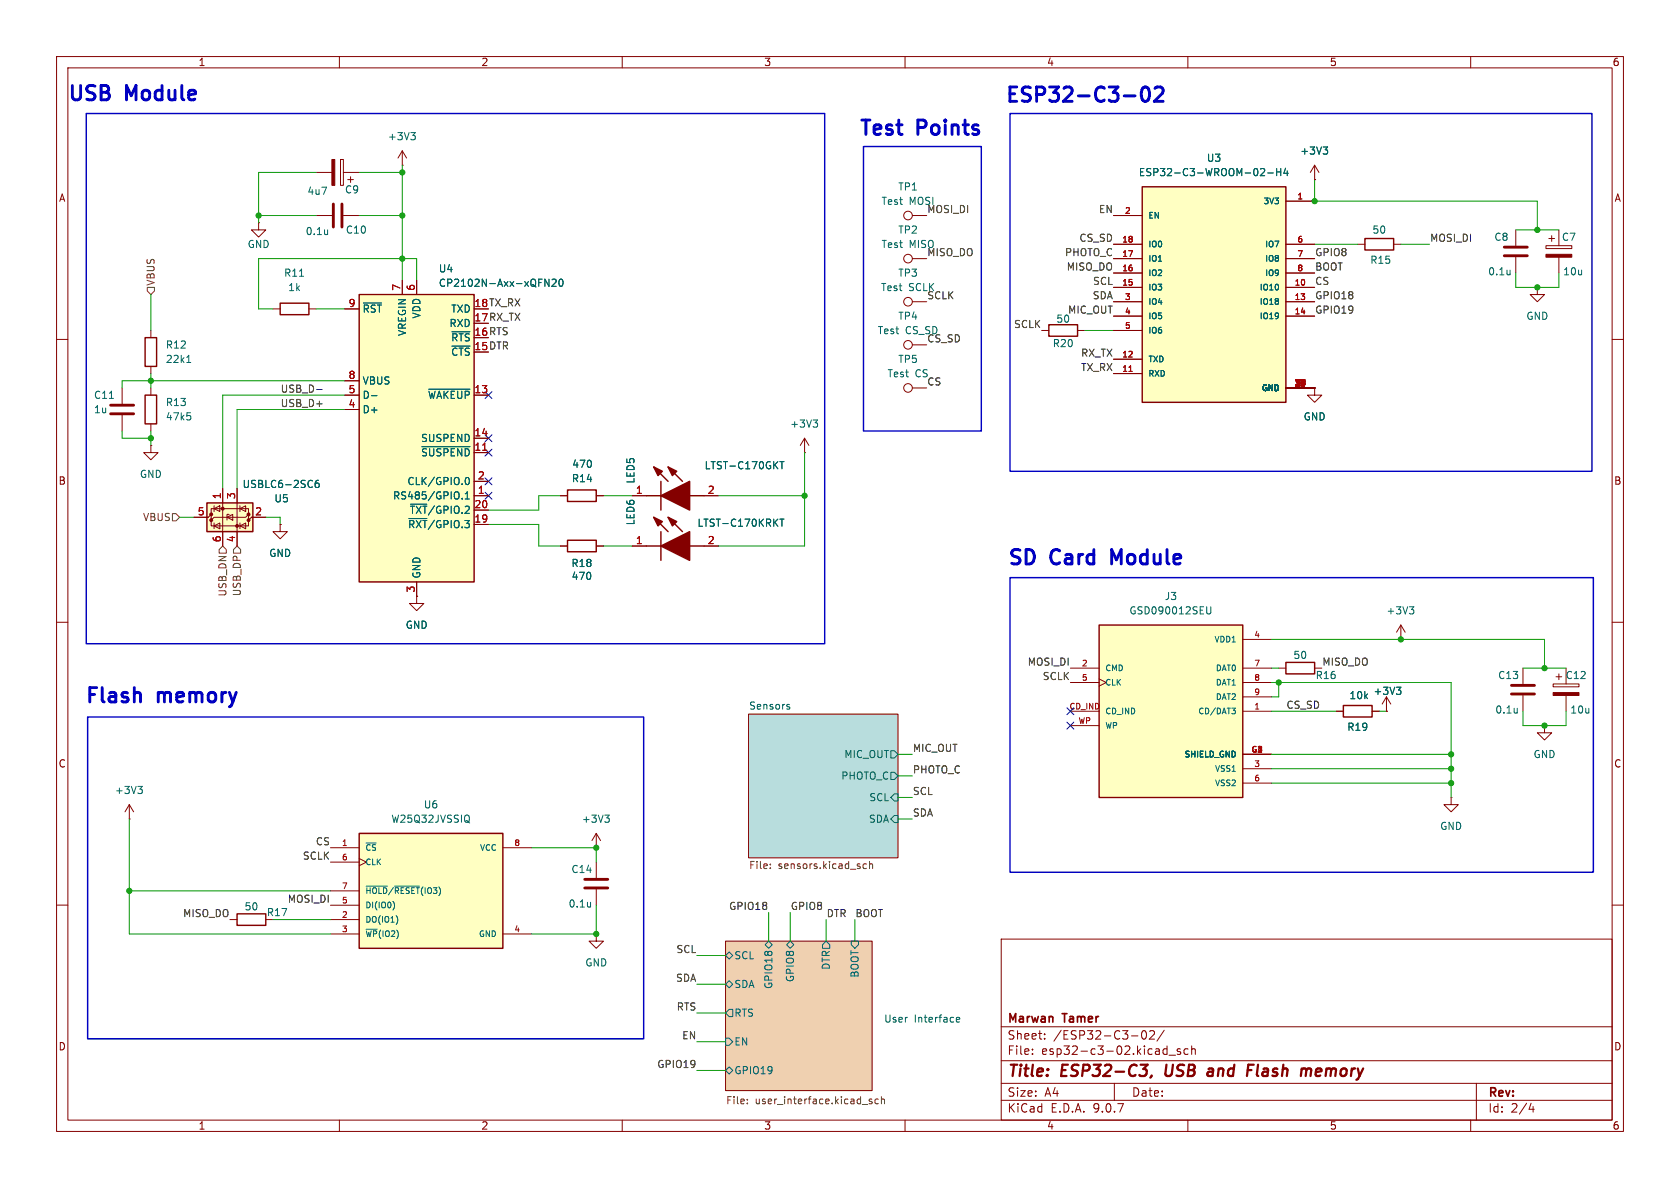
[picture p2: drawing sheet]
<svg xmlns="http://www.w3.org/2000/svg" width="297mm" height="210mm" viewBox="0 0 297 210" stroke-linecap="round" stroke-linejoin="round" font-family="sans-serif">
<g fill="none" stroke="#840000" stroke-width=".18">
<path d="M10 10h277v190h-277zM12 12h273v186h-273zM60 10v2M110 10v2M160 10v2M210 10v2M260 10v2M232.4 31.8h.1M232.4 29.2l-.8 1.3M232.4 29.2l.8 1.3M232.4 29.2v2.6M240 43.2h1.3"/>
<path d="M246.4 43.2h1.2M271.8 50.8v1.3h1.2l-1.2 1.2-1.3-1.2h1.3M271.8 50.8h.1M273.3 43.4h4.6v.5h-4.6zM273.8 42.2h1M274.3 41.7v1M275.6 40.6v2.8M275.6 45.5v2.8M10 60h2M26.7 78.7v1.3h1.2l-1.2 1.3-1.3-1.3h1.3M26.7 78.7h.1M232.4 68.6v1.3h1.3l-1.3 1.2-1.3-1.2h1.3"/>
<path d="M232.4 68.6h.1M285 60h2M10 110h2M269.2 118.1v2.8M285 110h2M132.3 126.2h26.4v25.4h-26.4zM269.2 122.9v2.8M273 128.3v1.2h1.3l-1.3 1.3-1.2-1.3h1.2M273 128.3h.1M10 160h2M128.3 166.4h25.9v26.4h-25.9zM177 166h108v32h-108z"/>
<path d="M285 160h2M60 198v2M110 198v2M160 198v2M177 194.5h108M177 191.5h108M177 187.5h108M177 181.5h108M182.5 186.3v.1M182.5 185.5v.1M184.7 183.6v.1M184.7 182.8v.1"/>
<path d="M197 191.5v3M200 183.1h1.2M202 182.3l.2-.1a.81 .81 0 0 1 .6 .6 .81 .81 0 0 1-.3 .8l-.2 .1a.81 .81 0 0 1-.3-1.4zM203.2 182.3l.6-.1 .2 .1 .1 .3-.9 1.1h.9M205.8 182.1l-1.3 2M205.9 185.4l.4 .1M206.3 184.9v1.5M206.3 186.3l-.4 .1M206.7 186.5h1.1M208.7 185.5l-.4-.1-.2 .2 .1 .2 .5 .2v.3h-.6M210 198v2M210 185.5l-.4-.1-.3 .3v.4l.2 .2h.5"/>
<path d="M210.7 185.5l.2-.1 .3 .1 .1 .9M210.7 184.9v1.5M260 198v2M261 191.5v6.5M270.7 195l-.4 1.1h.9M271 195.6v1"/>
</g>
<path d="M201.6 188.2h1.3l-.8 .8M202.4 189l.3 .4v.4l-.2 .3M203.6 190.1l-.2 .4M206.2 188.2l-.2 1.6 .3 .4M213.6 189l.2-.1 .6 .1M214.4 190.1l-.7 .1M214.5 189.4h-.7M220.7 188.2h.9M231.1 189l.2-.1 .4 .1v1.2" fill="none" stroke="#840000" stroke-width=".4"/>
<path d="M128.3 166.4h25.9v26.4h-25.9z" fill="#efd0b0" stroke="#efd0b0" stroke-width=".18"/>
<path d="M132.3 126.2h26.4v25.4h-26.4z" fill="#b8dddd" stroke="#b8dddd" stroke-width=".18"/>
<g fill="none" stroke="#006464" stroke-width=".18">
<path d="M233.9 26h.8l-.4 .5M234.5 26.5l.2 .2v.3l-.2 .2M139.3 124.9l.3 .1v.2l-.2 .2h-.2M139.3 124.5l.3 .1M157.5 132.7h.6l.6 .7-.6 .6h-.6zM157.5 136.5h.6l.6 .7-.6 .6h-.6zM268.2 125.2v.9M268.2 125.9v.1M157.5 144.8l.6-.7h.6v1.3h-.6zM158.1 140.3h.6v1.3h-.6l-.6-.6zM128.3 168.9l.6-.6 .6 .6-.6 .6zM128.3 174l.6-.6 .6 .6-.6 .6z"/>
<path d="M128.9 178.4h.6v1.3h-.6l-.6-.6zM135.3 167l.6-.6 .6 .6-.6 .6zM139.1 167l.6-.6 .6 .6-.6 .6zM146 166.4l.7 .6v.6h-1.3v-.6zM150.5 166.4h1.3v.6l-.7 .6-.6-.6zM128.3 183.5h.6l.6 .7-.6 .6h-.6zM128.3 189.2l.6-.6 .6 .6-.6 .7zM169.1 180.3l.6-.2-.1-.2-.3-.1-.2 .2v.6h.5"/>
</g>
<path d="M136.2 153.4v.1M136.2 152.8v.1M152.6 153.3l.2 .2h.4M153.2 152.8l-.4-.1-.2 .2M153.7 152.8l.2-.1 .3 .1 .1 .7M153.7 152.3v1.2M132.1 195v.1M132.1 194.3v.2M154.1 194.3h-.3l-.2 .2 .1 .1 .4 .2v.3h-.5M155.3 194.3h-.4l-.2 .2 .1 .6h.5M155.8 194.4l.2-.1h.3l.1 .8M155.8 193.9v1.2" fill="none" stroke="#725600" stroke-width=".18"/>
<path d="M241.3 42.2h5.1v2h-5.1z" fill="none" stroke="#840000" stroke-width=".25"/>
<path d="M273.3 45h4.6v.5h-4.6z" fill="#840000" stroke="#840000" stroke-width=".18"/>
<path d="M267.2 122.7h4.1M267.2 121.2h4.1" fill="none" stroke="#840000" stroke-width=".51"/>
<path d="M201.9 33h25.4v38.1h-25.4z" fill="#ffffc2"/>
<path d="M201.9 33h25.4v38.1h-25.4zM185.4 57.4h5.1v2h-5.1zM41.9 161.5h5.1v2.1h-5.1z" fill="none" stroke="#840000" stroke-width=".25"/>
<g fill="none" stroke="#840000" stroke-width=".18">
<path d="M196.8 38.1h5.1M227.3 35.6h5.1M184.1 58.4h1.3M190.5 58.4h1.3M196.8 43.2h5.1M196.8 45.7h5.1M196.8 48.3h5.1M196.8 50.8h5.1M196.8 53.3h5.1M196.8 55.9h5.1M196.8 58.4h5.1M227.3 43.2h5.1"/>
<path d="M227.3 45.7h5.1M227.3 48.3h5.1M227.3 50.8h5.1M227.3 53.3h5.1M227.3 55.9h5.1M196.8 63.5h5.1M196.8 66h5.1M227.3 68.6h5.1M275.1 119.6h1M275.6 119.1v1M276.9 118.1v2.8M274.6 120.9h4.5v.5h-4.5z"/>
<path d="M276.9 122.9v2.8M22.9 144.8h.1M22.9 142.2l-.8 1.3M22.9 142.2l.7 1.3M22.9 142.2v2.6M105.4 149.9h.1M105.4 147.3v2.6M105.4 152.4v2.8M105.4 157.2v2.8M105.4 147.3l-.8 1.3M105.4 147.3l.8 1.3M40.6 162.6h1.3"/>
<path d="M105.4 165.1v1.3h1.3l-1.3 1.2-1.3-1.2h1.3M105.4 165.1h.1"/>
</g>
<path d="M199.6 65.7h.6" fill="none" stroke="#a90000" stroke-width=".18"/>
<g fill="none" stroke="#006464" stroke-width=".18">
<path d="M223 29.8l.5 .1 .1 .3-.8 .9h.8M224.1 30.6h1M225.7 29.8v1.3M225.7 30.4h.7M226.4 29.8v1.3M227.3 29.7l-.3 .9h.8M227.6 30.2v.9M24.4 139h.8l-.5 .5M24.9 139.5l.3 .2v.3l-.3 .3M104.4 159.5v.8M106.9 144.1h.8l-.4 .5M107.5 144.6l.2 .2v.3l-.2 .3"/>
<path d="M104.4 160.2l-.1 .1"/>
</g>
<path d="M274.6 122.4h4.5v.5h-4.5z" fill="#840000" stroke="#840000" stroke-width=".18"/>
<path d="M103.4 157h4M103.4 155.4h4" fill="none" stroke="#840000" stroke-width=".51"/>
<path d="M63.5 147.3h25.4v20.3h-25.4z" fill="#ffffc2"/>
<path d="M100.3 95.5h5.1v2h-5.1zM63.5 147.3h25.4v20.3h-25.4z" fill="none" stroke="#840000" stroke-width=".25"/>
<g fill="none" stroke="#840000" stroke-width=".18">
<path d="M268 40.6v2.8M268 45.5v2.8M49.5 92.7v1.3h1.3l-1.3 1.3-1.2-1.3h1.2M49.5 92.7h.1M99.1 96.5h1.2M105.4 96.5h1.3M58.4 149.9h5.1M58.4 152.4h5.1M58.4 157.5h5.1M63.5 151.8l1.3 .6-1.3 .6M88.9 149.9h5.1M58.4 160h5.1"/>
<path d="M58.4 162.6h5.1M58.4 165.1h5.1M88.9 165.1h5.1"/>
</g>
<path d="M267 47.7v.9M267 48.5h-.1M64.7 149h1.8M64.7 156.6h3.8M69.5 159.4a1.19 1.19 0 0 1 0 1.4M69.7 156.6h4.4M82.8 144.2a.9 .9 0 0 1 0 1.1l.2 .2M64.7 164.3h2M70.2 162.2l.1 .3-.1 .6" fill="none" stroke="#006464" stroke-width=".18"/>
<path d="M265.9 45.2h4.1M265.9 43.7h4.1" fill="none" stroke="#840000" stroke-width=".51"/>
<path d="M36.6 88.9h8.1v5.1h-8.1z" fill="#ffffc2"/>
<g fill="#840000" stroke="#840000" stroke-width=".18">
<circle cx="39.4" cy="89.9" r=".25"/>
<circle cx="37.3" cy="90.9" r=".25"/>
<circle cx="43.9" cy="90.9" r=".25"/>
<circle cx="37.3" cy="91.9" r=".25"/>
<circle cx="43.9" cy="91.9" r=".25"/>
<circle cx="41.9" cy="93" r=".25"/>
</g>
<g fill="none" stroke="#840000" stroke-width=".18">
<path d="M55.9 38.1h2.8M60.7 38.1h2.8M161.3 53.3h2.5M34.3 91.4h2.5l.5-.5v1l.5-.5h5.6l.5-.5v1l.5-.5h2.6M37.3 90.9v-1h6.6v1M37.3 91.9v1.1h6.6v-1.1M37.8 89.9l1.1-.5v1zM37.8 93l1.1-.5v1zM37.8 89.4v1M37.8 92.5v1M39.4 86.4v10.1M40.1 91.4l1-.5v1z"/>
<path d="M40.5 90.9h-.4v1M41.9 86.4v10.1M42.4 89.9l1-.5v1zM42.4 93l1-.5v1zM42.4 89.4v1M42.4 92.5v1M73.7 105.4v1.3h1.2l-1.2 1.3-1.3-1.3h1.3M73.7 105.4h.1M226.1 118.1h1.2M232.4 118.1h1.3M247.6 113h.1M247.6 110.5l-.7 1.3"/>
<path d="M247.6 110.5l.8 1.3M247.6 110.5v2.5M236.2 125.7h1.3M242.6 125.7h1.2M245.1 125.7h.1M245.1 123.2l-.8 1.3M245.1 123.2l.8 1.3M245.1 123.2v2.5M256.5 141v1.2h1.3l-1.3 1.3-1.2-1.3h1.2M256.5 141h.1"/>
<circle cx="160.5" cy="53.3" r=".76"/>
</g>
<path d="M36.6 88.9h8.1v5.1h-8.1zM227.3 117.1h5.1v2h-5.1zM237.5 124.7h5.1v2h-5.1z" fill="none" stroke="#840000" stroke-width=".25"/>
<path d="M57.9 40.6v.9M57.9 41.4h.1M56.3 84.9l-.3 .1a.86 .86 0 0 0 0 1.2l.4-.1v-.5l-.2-.2h-.2l-.3 .2M249.2 107.3h.7l-.4 .4M249.7 107.7l.2 .3v.3l-.2 .2M246.9 121.5h.8l-.5 .5M247.4 122l.3 .2v.3l-.3 .3" fill="none" stroke="#006464" stroke-width=".18"/>
<path d="M58.9 36.1v4M60.5 36.1v4" fill="none" stroke="#840000" stroke-width=".51"/>
<path d="M194.3 110.5h25.4v30.5h-25.4z" fill="#ffffc2"/>
<path d="M49.5 53.6h5.1v2h-5.1zM114.3 96.5h2.5M115.6 91.4l2.5 2.6M116.8 94v5.1M118.1 91.4l2.5 2.6M121.9 96.5h2.6M194.3 110.5h25.4v30.5h-25.4z" fill="none" stroke="#840000" stroke-width=".25"/>
<g fill="none" stroke="#840000" stroke-width=".18">
<path d="M45.7 39.4v1.2h1.3l-1.3 1.3-1.3-1.3h1.3M45.7 39.4h.1M55.9 30.5h2.8M60.2 28.2h.5v4.6h-.5zM60.7 30.5h2.8M61.5 31.8h1M62 31.2v1.1M71.1 29.2h.1M71.1 26.7l-.7 1.2M71.1 26.7l.8 1.2M71.1 26.7v2.5M161.3 38.1h2.5"/>
<path d="M48.3 54.6h1.2M54.6 54.6h1.3M161.3 45.7h2.5M111.8 96.5h2.5M124.5 96.5h2.5M189.2 118.1h5.1M219.7 118.1h5.1M219.7 113h5.1M189.2 120.7h5.1M189.2 125.7h5.1M189.2 128.3h5.1M194.3 120l1.3 .7-1.3 .6"/>
<path d="M219.7 120.7h5.1M219.7 125.7h5.1M219.7 123.2h5.1M219.7 133.4h5.1M219.7 135.9h5.1M219.7 138.4h5.1"/>
<circle cx="160.5" cy="38.1" r=".76"/>
<circle cx="160.5" cy="45.7" r=".76"/>
</g>
<path d="M72.6 23.4h.8l-.4 .5M73.2 23.9l.2 .3v.3l-.2 .2M52.9 48.8h.8M137.9 91.8h.7M138.2 91.8v1.2M214.1 107.3l-.1 1.1-.2 .1-.4-.1M217.8 125.2h.6l-.3 .4M218.2 125.6l.2 .2v.2l-.2 .2" fill="none" stroke="#006464" stroke-width=".18"/>
<path d="M58.7 28.2h.5v4.6h-.5z" fill="#840000" stroke="#840000" stroke-width=".18"/>
<g fill="#840000" stroke="#840000" stroke-width=".25">
<path d="M116.8 96.5l5.1-2.5v5.1z"/>
<path d="M115.6 91.4l1.5 .8-.8 .8z"/>
<path d="M118.1 91.4l1.5 .8-.7 .8z"/>
</g>
<path d="M63.5 52.1h20.3v50.8h-20.3z" fill="#ffffc2"/>
<path d="M25.7 59.7h2v5.1h-2zM63.5 52.1h20.3v50.8h-20.3zM25.7 69.9h2v5h-2zM100.3 86.6h5.1v2h-5.1zM114.3 87.6h2.5M115.6 82.6l2.5 2.5M116.8 85.1v5.1M118.1 82.6l2.5 2.5M121.9 87.6h2.6" fill="none" stroke="#840000" stroke-width=".25"/>
<g fill="none" stroke="#840000" stroke-width=".18">
<path d="M196.8 38.1h5.1M227.3 35.6h5.1M232.4 31.8h.1M26.7 58.4v1.3M61 54.6h2.5M71.1 49.5v2.6M73.7 49.5v2.6M196.8 43.2h5.1M196.8 45.7h5.1M196.8 48.3h5.1M196.8 50.8h5.1M196.8 53.3h5.1"/>
<path d="M196.8 55.9h5.1M196.8 58.4h5.1M227.3 43.2h5.1M227.3 45.7h5.1M227.3 48.3h5.1M227.3 50.8h5.1M227.3 53.3h5.1M227.3 55.9h5.1M21.6 68.6v2.8M21.6 73.4v2.8M26.7 64.8v1.2M26.7 68.6v1.3"/>
<path d="M26.7 74.9v1.3M61 67.3h2.5M61 69.9h2.5M61 72.4h2.5M83.8 69.9h2.6M83.8 77.5h2.6M142.2 77.5l-.7 1.2M142.2 77.5l.8 1.2M142.2 77.5v2.5M161.3 61h2.5M161.3 68.6h2.5M196.8 63.5h5.1"/>
<path d="M196.8 66h5.1M227.3 68.6h5.1M232.4 68.6h.1M34.3 91.4h2.5M39.4 86.4v2.5M39.4 94v2.5M41.9 86.4v2.5M41.9 94v2.5M44.4 91.4h2.6M49.5 92.7h.1M83.8 80h2.6M83.8 85.1h2.6"/>
<path d="M83.8 87.6h2.6M83.8 90.2h2.6M83.8 92.7h2.6M99.1 87.6h1.2M99.1 96.5h1.2M105.4 87.6h1.3M105.4 96.5h1.3M111.8 87.6h2.5M111.8 96.5h2.5M124.5 87.6h2.5M124.5 96.5h2.5M142.2 80h.1"/>
<path d="M73.7 105.4h.1M73.7 102.9v2.5M236.2 125.7h1.3M242.6 125.7h1.2M245.1 125.7h.1"/>
<circle cx="160.5" cy="68.6" r=".76"/>
<circle cx="160.5" cy="61" r=".76"/>
</g>
<g fill="none" stroke="#006464" stroke-width=".18">
<path d="M223 29.8l.5 .1 .1 .3-.8 .9h.8M224.1 30.6h1M225.7 29.8v1.3M225.7 30.4h.7M226.4 29.8v1.3M227.3 29.7l-.3 .9h.8M227.6 30.2v.9M233.9 26h.8l-.4 .5M234.5 26.5l.2 .2v.3l-.2 .2M64.2 53.6h3.2M79.9 58.6h3.2M96.3 49.3l.8 1.3v-1.3"/>
<path d="M97.6 49.5l.5-.2 .2 .4-.8 .9h.8M98.9 49.5l.2-.2a.68 .68 0 0 1 .5 .7 .68 .68 0 0 1-.5 .6l-.2-.1-.1-.4zM19.3 70.4h.8M33 64.1h.7M33.1 73h.6M33.3 63l.1-.2v1.3M33.5 73.5l.2 .2v.3l-.2 .2M65.7 69.9h.9M74.6 79h8.5M75.8 68.8h7.3M79.9 61.2h3.2M143.8 74.2h.7l-.4 .5"/>
<path d="M144.3 74.7l.2 .3v.3l-.2 .2M56.3 84.9l-.3 .1a.86 .86 0 0 0 0 1.2l.4-.1v-.5l-.2-.2h-.2l-.3 .2M72.3 91.7h3.2M72.6 89.1h2.9M81.7 88.1v.1M82.2 84.9l.2-.4 .1-.1a.68 .68 0 0 1 .5 .6 .68 .68 0 0 1-.5 .7l-.1-.2-.2-.3M82.2 88.2h.8M82.2 87.3l.4-.4v1.3M137.9 81.6h.7M137.9 91.8h.7M138.2 81.6v1.3M138.2 91.8v1.2"/>
<path d="M246.9 121.5h.8l-.5 .5M247.4 122l.3 .2v.3l-.3 .3"/>
</g>
<path d="M85.3 79.6h.8M199.6 65.7h.6" fill="none" stroke="#a90000" stroke-width=".18"/>
<g fill="#840000" stroke="#840000" stroke-width=".25">
<path d="M116.8 87.6l5.1-2.5v5.1z"/>
<path d="M115.6 82.6l1.5 .7-.8 .8z"/>
<path d="M118.1 82.6l1.5 .7-.7 .8z"/>
</g>
<path d="M19.6 71.6h4M19.6 73.2h4" fill="none" stroke="#840000" stroke-width=".51"/>
<path d="M26 50.8h1.3v.6l-.6 .7-.7-.7zM30.5 90.8h.6l.6 .6-.6 .7h-.6zM39.4 96.5l.6 .7v.6h-1.3v-.6zM41.3 97.2l.6-.7 .6 .7v.6h-1.2z" fill="none" stroke="#725600" stroke-width=".18"/>
<path d="M56 68.9h.9" fill="none" stroke="#0f0f0f" stroke-width=".18"/>
<g fill="none" stroke="#009600" stroke-width=".18">
<path d="M45.7 38.1h10.2M55.9 30.5h-10.2v8.9M63.5 38.1h7.6M63.5 30.5h7.6M71.1 29.2v20.3M232.4 31.8v3.8h39.4v5M26.7 52.1v6.3M55.9 54.6h5.1M73.7 49.5v-3.8h-28v8.9h2.6M191.8 58.4h5M232.4 43.2h7.6M247.6 43.2h5.1"/>
<path d="M268 48.3v2.5h7.6v-2.5M268 40.6h7.6M21.6 76.2v1.3h5.1M26.7 66v2.6M26.7 76.2v2.5M61 67.3h-39.4v1.3M61 69.9h-21.6v16.5M61 72.4h-19.1v14M31.7 91.4h2.6M47 91.4h2.5v1.3M86.4 92.7h8.8v3.8h3.9M99.1 87.6h-3.9v2.6h-8.8"/>
<path d="M106.7 87.6h5.1M106.7 96.5h5.1M127 87.6h15.2M142.2 80v16.5h-15.2M224.8 118.1h1.3M224.8 113h48.2v5.1M269.2 118.1h7.7M158.7 133.4h2.6M158.7 137.2h2.6M224.8 133.4h31.7M224.8 120.7h31.7v20.3M224.8 138.4h31.7"/>
<path d="M224.8 135.9h31.7M224.8 125.7h11.4M226.1 120.7v2.5h-1.3M243.8 125.7h1.3M269.2 125.7v2.6h7.7v-2.6M22.9 144.8v20.3h35.5M22.9 157.5h35.5M94 149.9h11.4v2.5M158.7 144.8h2.6M158.7 141h2.6M48.3 162.6h10.1M105.4 160v5.1h-11.4"/>
<path d="M123.2 168.9h5.1M123.2 179.1h5.1M123.2 174h5.1M135.9 161.3v5.1M139.7 161.3v5.1M146 162.6v3.8M151.1 162.6v3.8M123.2 189.2h5.1M123.2 184.2h5.1"/>
</g>
<g fill="none" stroke="#000084" stroke-width=".18">
<path d="M85.8 79.4l1.2 1.2M85.8 76.9l1.2 1.2M85.8 69.2l1.2 1.3M87 79.4l-1.2 1.2M87 76.9l-1.2 1.2M87 69.2l-1.2 1.3M85.8 84.5l1.2 1.2M85.8 87l1.2 1.2M87 84.5l-1.2 1.2M87 87l-1.2 1.2M188.6 125.1l1.2 1.2M188.6 127.7l1.2 1.2"/>
<path d="M189.8 125.1l-1.2 1.2M189.8 127.7l-1.2 1.2"/>
</g>
<path d="M198.7 16.9h2M202.1 15.5a.6 .6 0 0 1 1 .4 1.49 1.49 0 0 1-.5 2 .65 .65 0 0 1-.7-.5 1.98 1.98 0 0 1 .2-1.9zM204.2 15.6l.3-.2h.6a.69 .69 0 0 1 .4 1.1l-1.4 1.4h1.5" fill="none" stroke="#0000c2" stroke-width=".51"/>
<path d="M15.2 20.1h130.6v93.7h-130.6zM152.7 25.9h20.8v50.3h-20.8zM178.6 20.1h102.8v63.2h-102.8zM178.6 102.1h103.1v52.1h-103.1zM15.5 126.7h98.3v56.9h-98.3z" fill="none" stroke="#0000c2" stroke-width=".25"/>
<g fill="#009600" stroke="#009600" stroke-width=".18">
<circle cx="71.1" cy="30.5" r=".46"/>
<circle cx="26.7" cy="77.5" r=".46"/>
<circle cx="45.7" cy="38.1" r=".46"/>
<circle cx="26.7" cy="67.3" r=".46"/>
<circle cx="226.1" cy="120.7" r=".46"/>
<circle cx="105.4" cy="165.1" r=".46"/>
<circle cx="105.4" cy="149.9" r=".46"/>
<circle cx="142.2" cy="87.6" r=".46"/>
<circle cx="256.5" cy="138.4" r=".46"/>
<circle cx="256.5" cy="133.4" r=".46"/>
<circle cx="256.5" cy="135.9" r=".46"/>
<circle cx="247.6" cy="113" r=".46"/>
<circle cx="273" cy="118.1" r=".46"/>
<circle cx="273" cy="128.3" r=".46"/>
<circle cx="71.1" cy="38.1" r=".46"/>
<circle cx="71.1" cy="45.7" r=".46"/>
<circle cx="22.9" cy="157.5" r=".46"/>
<circle cx="271.8" cy="40.6" r=".46"/>
<circle cx="232.4" cy="35.6" r=".46"/>
<circle cx="271.8" cy="50.8" r=".46"/>
</g>
<g font-size="3.5" fill="#0000c2">
<text x="11.7" y="18.5">USB</text>
<text x="22.3" y="18.5">Module</text>
<text x="177.4" y="18.8">ESP32-C3-02</text>
<text x="151.6" y="24.6">Test</text>
<text x="162.2" y="24.6">Points</text>
<text x="177.9" y="100.6">SD</text>
<text x="185.8" y="100.6">Card</text>
<text x="197.4" y="100.6">Module</text>
<text x="14.8" y="125">Flash</text>
<text x="27.9" y="125">memory</text>
</g>
<g font-size="2.8" fill="#840000">
<text x="178" y="190.9">Title:</text>
<text x="187.7" y="190.9">ESP32-C3,</text>
<text x="206.8" y="190.9">USB</text>
<text x="215.2" y="190.9">and</text>
<text x="222.9" y="190.9">Flash</text>
<text x="233.2" y="190.9">memory</text>
</g>
<g font-size="2.1" fill="#840000">
<text x="178" y="184">Sheet:</text>
<text x="178" y="181.2">Marwan</text>
<text x="186.2" y="184">/ESP32-C3-02/</text>
<text x="188" y="181.2">Tamer</text>
<text x="178" y="186.7">File:</text>
<text x="184.1" y="186.7">esp32-c3-02.kicad_sch</text>
<text x="178" y="196.9">KiCad</text>
<text x="178" y="194.1">Size:</text>
<text x="184.7" y="194.1">A4</text>
<text x="185.7" y="196.9">E.D.A.</text>
<text x="193.3" y="196.9">9.0.7</text>
<text x="200" y="194.1">Date:</text>
<text x="263" y="194.3">Rev:</text>
<text x="263" y="196.9">Id:</text>
<text x="267.1" y="196.9">2/4</text>
</g>
<g font-size="1.8" fill="#840000">
<text x="35" y="11.9">1</text>
<text x="85" y="11.9">2</text>
<text x="135" y="11.9">3</text>
<text x="185" y="11.9">4</text>
<text x="235" y="11.9">5</text>
<text x="285" y="11.9">6</text>
<text x="10.3" y="35.9">A</text>
<text x="285.3" y="35.9">A</text>
<text x="83.8" y="54.4">18 TX_RX</text>
<text x="83.8" y="56.9">17 RX_TX</text>
<text x="83.8" y="59.4">16 RTS</text>
<text x="83.8" y="62">15 DTR</text>
<text x="10.3" y="85.9">B</text>
<text x="285.3" y="85.9">B</text>
<text x="10.3" y="135.9">C</text>
<text x="285.3" y="135.9">C</text>
<text x="10.3" y="185.9">D</text>
<text x="285.3" y="185.9">D</text>
<text x="35" y="199.9">1</text>
<text x="85" y="199.9">2</text>
<text x="135" y="199.9">3</text>
<text x="185" y="199.9">4</text>
<text x="235" y="199.9">5</text>
<text x="285" y="199.9">6</text>
</g>
<g font-size="1.8" fill="#006464">
<text x="68.5" y="25">+3V3</text>
<text x="213.3" y="28.8">U3</text>
<text x="229.8" y="27.5">+3V3</text>
<text x="54.2" y="34.6">4u7</text>
<text x="60.9" y="34.4">C9</text>
<text x="158.7" y="33.9">TP1</text>
<text x="201.2" y="31.3">ESP32-C3-WROOM-02-H4</text>
<text x="53.9" y="41.8">0.1u</text>
<text x="61" y="41.5">C10</text>
<text x="155.7" y="36.4">Test</text>
<text x="158.7" y="41.5">TP2</text>
<text x="242.5" y="41.5">50</text>
<text x="43.7" y="44">GND</text>
<text x="155.7" y="44">Test</text>
<text x="160.7" y="44">MISO</text>
<text x="242.1" y="46.8">R15</text>
<text x="264.1" y="42.8">C8</text>
<text x="276" y="42.8">C7</text>
<text x="50.1" y="49.1">R11</text>
<text x="50.8" y="51.7">1k</text>
<text x="77.5" y="48.4">U4</text>
<text x="77.5" y="50.9">CP2102N-Axx-xQFN20</text>
<text x="155.6" y="51.7">Test</text>
<text x="158.7" y="49.1">TP3</text>
<text x="263" y="48.9">0.1u</text>
<text x="276.2" y="48.9">10u</text>
<text x="64" y="55.5">~{RST}</text>
<text x="72" y="59.5" transform="rotate(-90 72 59.5)">VREGIN</text>
<text x="74.5" y="56.4" transform="rotate(-90 74.5 56.4)">VDD</text>
<text x="79.4" y="58">RXD</text>
<text x="79.7" y="55.5">TXD</text>
<text x="155.1" y="59.3">Test</text>
<text x="158.7" y="56.7">TP4</text>
<text x="186.6" y="57.3">50</text>
<text x="269.7" y="56.7">GND</text>
<text x="29.2" y="61.8">R12</text>
<text x="29.2" y="64.4">22k1</text>
<text x="79.7" y="60.6">~{RTS}</text>
<text x="79.7" y="63.1">~{CTS}</text>
<text x="158.7" y="64.4">TP5</text>
<text x="186" y="61.6">R20</text>
<text x="16.5" y="70.7">C11</text>
<text x="29.2" y="72">R13</text>
<text x="64" y="68.2">VBUS</text>
<text x="64" y="70.7">D-</text>
<text x="75.5" y="70.7">~{WAKEUP}</text>
<text x="156.8" y="66.9">Test</text>
<text x="161.8" y="66.9">CS</text>
<text x="16.5" y="73.3">1u</text>
<text x="29.2" y="74.5">47k5</text>
<text x="64" y="73.3">D+</text>
<text x="139.6" y="75.8">+3V3</text>
<text x="230.4" y="74.5">GND</text>
<text x="74.3" y="78.3">SUSPEND</text>
<text x="74.3" y="80.9">~{SUSPEND}</text>
<text x="101.1" y="82.9">470</text>
<text x="124.5" y="83.2">LTST-C170GKT</text>
<text x="24.6" y="84.7">GND</text>
<text x="42.8" y="86.5">USBLC6-2SC6</text>
<text x="48.4" y="89">U5</text>
<text x="69.4" y="88.5">RS485/GPIO.1</text>
<text x="71.9" y="86">CLK/GPIO.0</text>
<text x="101" y="85.4">R14</text>
<text x="112.4" y="85.6" transform="rotate(-90 112.4 85.6)">LED5</text>
<text x="72" y="93.6">~{RXT}/GPIO.3</text>
<text x="72.3" y="91">~{TXT}/GPIO.2</text>
<text x="112.4" y="93" transform="rotate(-90 112.4 93)">LED6</text>
<text x="123.2" y="93.3">LTST-C170KRKT</text>
<text x="47.5" y="98.7">GND</text>
<text x="100.9" y="100.4">R18</text>
<text x="74.5" y="102.4" transform="rotate(-90 74.5 102.4)">GND</text>
<text x="101" y="102.7">470</text>
<text x="205.8" y="106.3">J3</text>
<text x="71.6" y="111.4">GND</text>
<text x="199.6" y="108.8">GSD090012SEU</text>
<text x="245" y="108.8">+3V3</text>
<text x="228.6" y="116.7">50</text>
<text x="132.3" y="125.5">Sensors</text>
<text x="232.5" y="120.2">R16</text>
<text x="238.5" y="123.8">10k</text>
<text x="242.7" y="123">+3V3</text>
<text x="264.8" y="120.2">C13</text>
<text x="276.7" y="120.2">C12</text>
<text x="238.1" y="129.4">R19</text>
<text x="264.3" y="126.3">0.1u</text>
<text x="277.5" y="126.3">10u</text>
<text x="149.2" y="134.2">MIC_OUT</text>
<text x="271" y="134.2">GND</text>
<text x="20.2" y="140.6">+3V3</text>
<text x="74.8" y="143.1">U6</text>
<text x="148.6" y="138">PHOTO_C</text>
<text x="153.6" y="141.8">SCL</text>
<text x="69.1" y="145.6">W25Q32JVSSIQ</text>
<text x="102.8" y="145.6">+3V3</text>
<text x="153.5" y="145.6">SDA</text>
<text x="254.5" y="146.9">GND</text>
<text x="100.9" y="154.5">C14</text>
<text x="43.1" y="161.1">50</text>
<text x="100.4" y="160.6">0.1u</text>
<text x="47.1" y="162.2">R17</text>
<text x="103.4" y="171">GND</text>
<text x="129.7" y="169.8">SCL</text>
<text x="140.6" y="173.7" transform="rotate(-90 140.6 173.7)">GPIO8</text>
<text x="146.9" y="171.5" transform="rotate(-90 146.9 171.5)">DTR</text>
<text x="152" y="172.9" transform="rotate(-90 152 172.9)">BOOT</text>
<text x="129.7" y="179.9">RTS</text>
<text x="129.7" y="174.9">SDA</text>
<text x="136.8" y="174.9" transform="rotate(-90 136.8 174.9)">GPIO18</text>
<text x="129.7" y="185">EN</text>
<text x="156.2" y="180.8">User</text>
<text x="161.6" y="180.8">Interface</text>
<text x="129.7" y="190.1">GPIO19</text>
</g>
<g font-size="1.8" fill="#0f0f0f">
<text x="160.7" y="36.4">MOSI</text>
<text x="163.8" y="37.8">MOSI_DI</text>
<text x="194.2" y="37.8">EN</text>
<text x="163.8" y="45.4">MISO_DO</text>
<text x="188.2" y="45.4">PHOTO_C</text>
<text x="188.5" y="47.9">MISO_DO</text>
<text x="190.7" y="42.8">CS_SD</text>
<text x="232.4" y="47.9">BOOT</text>
<text x="232.4" y="45.4">GPIO8</text>
<text x="252.7" y="42.8">MOSI_DI</text>
<text x="160.6" y="51.7">SCLK</text>
<text x="163.8" y="53">SCLK</text>
<text x="193.1" y="53">SDA</text>
<text x="193.1" y="50.5">SCL</text>
<text x="232.4" y="50.5">CS</text>
<text x="232.4" y="53">GPIO18</text>
<text x="160.1" y="59.3">CS_SD</text>
<text x="179.2" y="58.1">SCLK</text>
<text x="188.7" y="55.5">MIC_OUT</text>
<text x="232.4" y="55.5">GPIO19</text>
<text x="163.8" y="60.6">CS_SD</text>
<text x="191" y="63.2">RX_TX</text>
<text x="191" y="65.7">TX_RX</text>
<text x="49.5" y="69.5">USB_D-</text>
<text x="163.8" y="68.2">CS</text>
<text x="49.5" y="72">USB_D+</text>
<text x="181.6" y="117.8">MOSI_DI</text>
<text x="233.7" y="117.8">MISO_DO</text>
<text x="184.2" y="120.3">SCLK</text>
<text x="227.3" y="125.4">CS_SD</text>
<text x="161.3" y="136.8">PHOTO_C</text>
<text x="161.3" y="133">MIC_OUT</text>
<text x="161.3" y="140.6">SCL</text>
<text x="55.7" y="149.5">CS</text>
<text x="161.3" y="144.4">SDA</text>
<text x="53.4" y="152.1">SCLK</text>
<text x="50.8" y="159.7">MOSI_DI</text>
<text x="128.8" y="160.9">GPIO18</text>
<text x="139.7" y="160.9">GPIO8</text>
<text x="32.3" y="162.2">MISO_DO</text>
<text x="146" y="162.2">DTR</text>
<text x="151.1" y="162.2">BOOT</text>
<text x="119.4" y="173.6">SDA</text>
<text x="119.5" y="168.6">SCL</text>
<text x="119.5" y="178.7">RTS</text>
<text x="120.5" y="183.8">EN</text>
<text x="116.1" y="188.9">GPIO19</text>
</g>
<g font-size="1.8" fill="#725600">
<text x="27.5" y="50.6" transform="rotate(-90 27.5 50.6)">VBUS</text>
<text x="25.2" y="92.3">VBUS</text>
<text x="40.2" y="105.6" transform="rotate(-90 40.2 105.6)">USB_DN</text>
<text x="42.8" y="105.5" transform="rotate(-90 42.8 105.5)">USB_DP</text>
<text x="132.3" y="153.9">File:</text>
<text x="137.6" y="153.9">sensors.kicad_sch</text>
<text x="128.3" y="195.5">File:</text>
<text x="133.5" y="195.5">user_interface.kicad_sch</text>
</g>
<g font-size="1.8" fill="#a90000">
<text x="70.9" y="51.5" transform="rotate(-90 70.9 51.5)">7</text>
<text x="73.4" y="51.5" transform="rotate(-90 73.4 51.5)">6</text>
<text x="61.5" y="54.4">9</text>
<text x="83.8" y="54.4">18</text>
<text x="83.8" y="56.9">17</text>
<text x="83.8" y="59.4">16</text>
<text x="83.8" y="62">15</text>
<text x="61.5" y="67.1">8</text>
<text x="61.5" y="69.6">5</text>
<text x="83.8" y="69.6">13</text>
<text x="61.5" y="72.1">4</text>
<text x="83.8" y="77.2">14</text>
<text x="83.8" y="79.8">11</text>
<text x="39.1" y="88.3" transform="rotate(-90 39.1 88.3)">1</text>
<text x="41.7" y="88.3" transform="rotate(-90 41.7 88.3)">3</text>
<text x="83.8" y="89.9">20</text>
<text x="84.4" y="84.8">2</text>
<text x="84.4" y="87.4">1</text>
<text x="112.3" y="87.4">1</text>
<text x="125" y="87.4">2</text>
<text x="34.9" y="91.2">5</text>
<text x="39.1" y="96" transform="rotate(-90 39.1 96)">6</text>
<text x="41.7" y="96" transform="rotate(-90 41.7 96)">4</text>
<text x="45" y="91.2">2</text>
<text x="83.8" y="92.5">19</text>
<text x="112.3" y="96.3">1</text>
<text x="125" y="96.3">2</text>
<text x="73.4" y="104.8" transform="rotate(-90 73.4 104.8)">3</text>
</g>
<g font-size="1.4" fill="#a90000">
<text x="229.3" y="35.3">1</text>
<text x="198.8" y="37.8">2</text>
<text x="198.3" y="42.9">18</text>
<text x="198.3" y="45.5">17</text>
<text x="229.3" y="42.9">6</text>
<text x="229.3" y="45.5">7</text>
<text x="198.3" y="48">16</text>
<text x="198.3" y="50.5">15</text>
<text x="198.8" y="53.1">3</text>
<text x="228.8" y="50.5">10</text>
<text x="228.8" y="53.1">13</text>
<text x="229.3" y="48">8</text>
<text x="198.8" y="55.6">4</text>
<text x="198.8" y="58.2">5</text>
<text x="228.8" y="55.6">14</text>
<text x="198.3" y="63.2">12</text>
<text x="198.3" y="65.8">11</text>
<text x="229.3" y="68.3">91</text>
<text x="229.6" y="68.3">1</text>
<text x="229.6" y="68.3">2</text>
<text x="221.6" y="112.8">4</text>
<text x="191.2" y="117.9">2</text>
<text x="221.6" y="117.9">7</text>
<text x="189" y="125.5">CD_IND</text>
<text x="191.2" y="120.4">5</text>
<text x="221.6" y="120.4">8</text>
<text x="221.6" y="122.9">9</text>
<text x="221.6" y="125.5">1</text>
<text x="190.6" y="128">WP</text>
<text x="221.1" y="133.1">G1</text>
<text x="221.6" y="135.6">3</text>
<text x="222.2" y="133.1">2</text>
<text x="221.6" y="138.2">6</text>
<text x="60.3" y="149.6">1</text>
<text x="90.8" y="149.6">8</text>
<text x="60.3" y="152.1">6</text>
<text x="60.3" y="157.2">7</text>
<text x="60.3" y="159.8">5</text>
<text x="60.3" y="162.3">2</text>
<text x="60.3" y="164.8">3</text>
<text x="90.8" y="164.8">4</text>
</g>
<g font-size="1.4" fill="#006464">
<text x="202.9" y="38.8">EN</text>
<text x="223.3" y="36.3">3V3</text>
<text x="202.9" y="43.9">IO0</text>
<text x="202.9" y="46.5">IO1</text>
<text x="223.5" y="43.9">IO7</text>
<text x="223.5" y="46.5">IO8</text>
<text x="202.9" y="49">IO2</text>
<text x="202.9" y="51.5">IO3</text>
<text x="222.6" y="51.5">IO10</text>
<text x="223.5" y="49">IO9</text>
<text x="202.9" y="54.1">IO4</text>
<text x="202.9" y="56.6">IO5</text>
<text x="202.9" y="59.2">IO6</text>
<text x="222.6" y="54.1">IO18</text>
<text x="222.6" y="56.6">IO19</text>
<text x="202.9" y="64.2">TXD</text>
<text x="202.9" y="66.8">RXD</text>
<text x="223" y="69.3">GND</text>
<text x="214.6" y="113.8">VDD1</text>
<text x="195.3" y="118.8">CMD</text>
<text x="214.8" y="118.8">DAT0</text>
<text x="195.3" y="121.4">CLK</text>
<text x="214.8" y="121.4">DAT1</text>
<text x="214.8" y="123.9">DAT2</text>
<text x="195.3" y="126.5">CD_IND</text>
<text x="195.3" y="129">WP</text>
<text x="211.7" y="126.5">CD/DAT3</text>
<text x="209.3" y="134.1">SHIELD_GND</text>
<text x="214.7" y="136.6">VSS1</text>
<text x="214.7" y="139.2">VSS2</text>
<text x="64.5" y="150.6">~{CS}</text>
<text x="64.5" y="153.1">CLK</text>
<text x="84.7" y="150.6">VCC</text>
<text x="64.5" y="158.2">~{HOLD}/~{RESET}(IO3)</text>
<text x="64.5" y="160.8">DI(IO0)</text>
<text x="64.5" y="163.3">DO(IO1)</text>
<text x="64.5" y="165.8">~{WP}(IO2)</text>
<text x="84.5" y="165.8">GND</text>
</g>
</svg>
